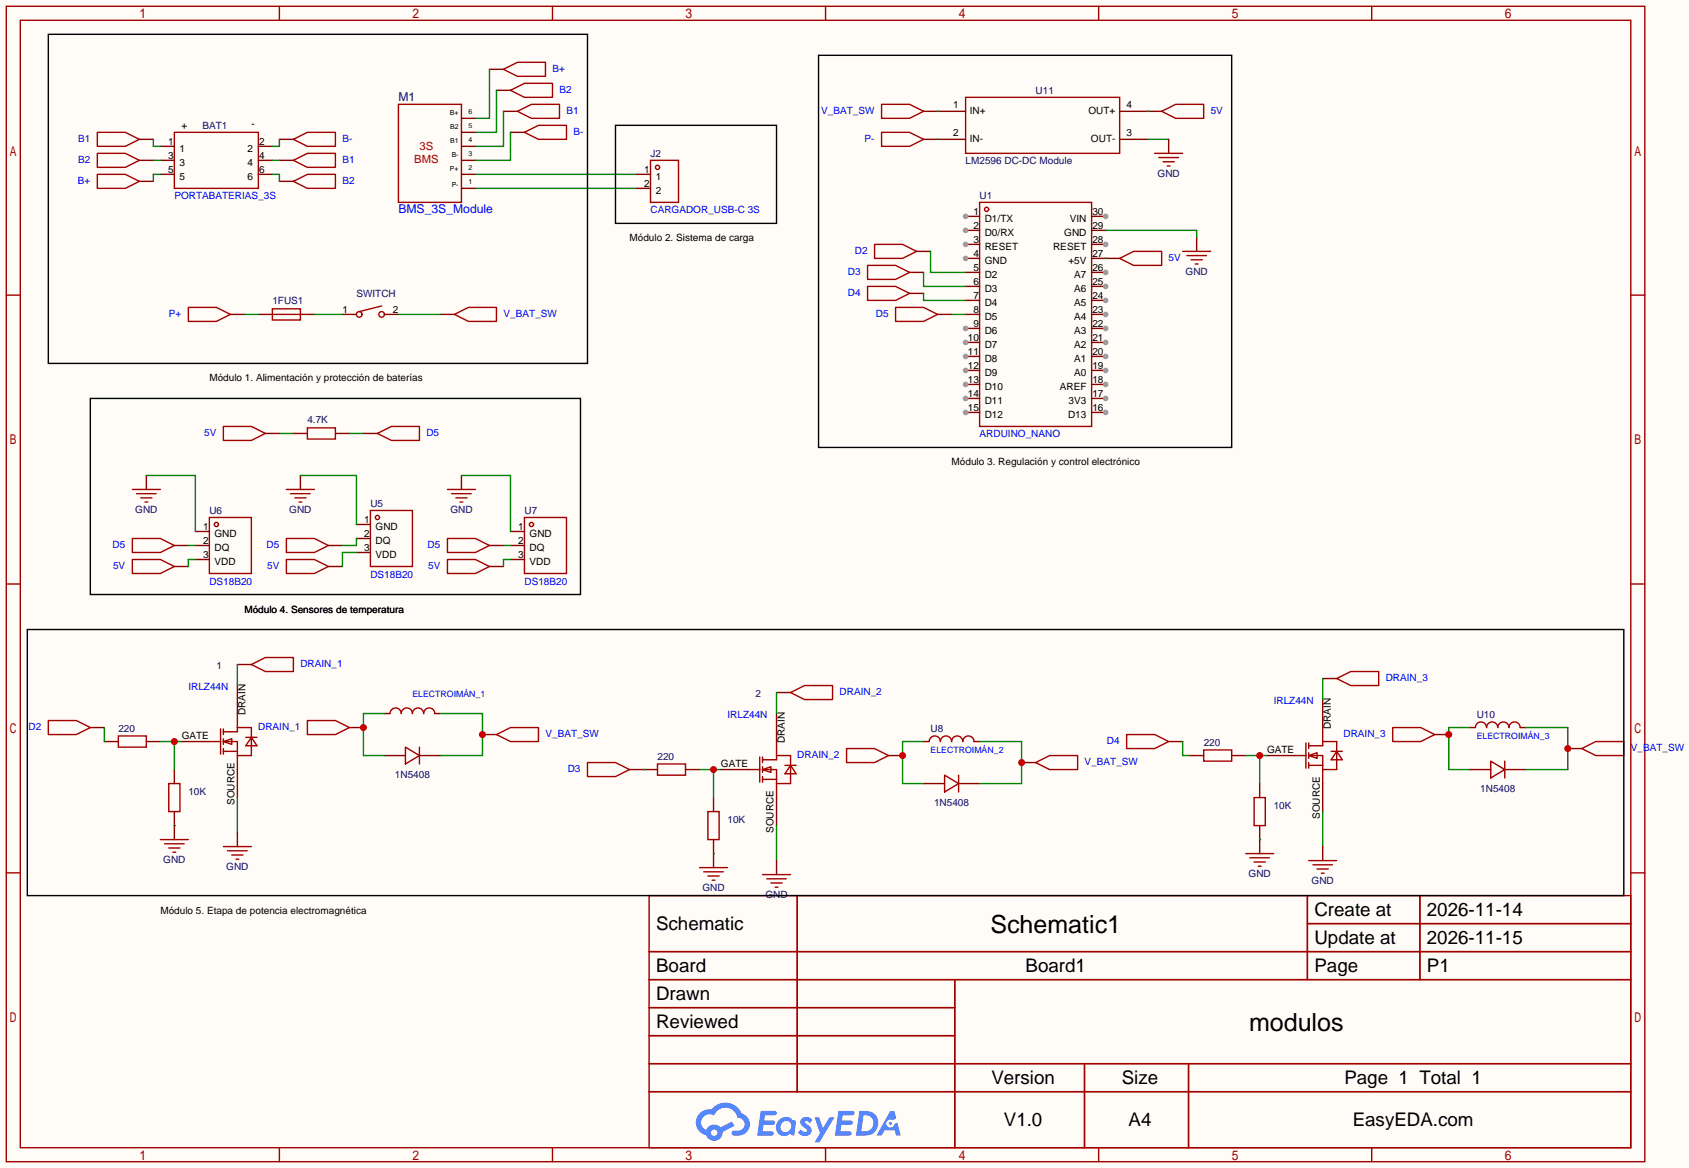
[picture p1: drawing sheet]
<svg xmlns="http://www.w3.org/2000/svg" width="306mm" height="212mm" viewBox="0 0 306 212" stroke-linecap="round" stroke-linejoin="round" font-family="sans-serif">
<path d="M0 0h306.3v211.8h-306.3z" fill="#fffcf7"/>
<g fill="none" stroke="#a10000" stroke-width=".25">
<path d="M1.1 1.1h297.2v209.6h-297.2zM3.7 3.7h292.1v204.5h-292.1zM50.7 1.1v2.6M100.2 1.1v2.6M149.7 1.1v2.6M199.3 1.1v2.6M248.8 1.1v2.6M1.1 53.5h2.6M295.8 53.5h2.5M1.1 105.9h2.6M295.8 105.9h2.5M1.1 158.3h2.6"/>
<path d="M295.8 158.3h2.5M117.7 162.4h178.1v45.8h-178.1zM117.7 172.6h178.1M117.7 177.7h178.1M144.6 162.4v35.6M173.2 177.7v30.5M237.1 162.4v15.3M237.1 167.5h58.7M257.5 162.4v15.3M117.7 182.8h55.5M117.7 192.9h178.1M117.7 187.8h55.5"/>
<path d="M117.7 198h178.1M196.7 192.9v15.3M215.6 192.9v15.3M50.7 208.2v2.5M100.2 208.2v2.5M149.7 208.2v2.5M199.3 208.2v2.5M248.8 208.2v2.5"/>
</g>
<g fill="#5487ff">
<path d="M145.5 202.8a1.3 1.3 0 0 1 1.8 .3l-.4 .6a.54 .54 0 0 0-.9-.2l.1 .2a1.58 1.58 0 0 1 1.1 1.6 1.43 1.43 0 0 1-2.5 .1l.5-.6a.64 .64 0 0 0 .5 .5 .64 .64 0 0 0 .7-.3l-.2-.2a1.6 1.6 0 0 1-1-1.6z"/>
<path d="M147.7 202.7h.9l.7 1.9 1.1-1.9h.9l-2.7 4.5h-.9l1-1.7z"/>
<path d="M138 201.5h1.6a1.31 1.31 0 0 1 1.2 .2 .4 .4 0 0 1-.3 .6h-1.8l-.1 .9h1.6a.4 .4 0 0 1 .4 .4 .4 .4 0 0 1-.4 .4h-1.7l-.2 1.2h.8a1.23 1.23 0 0 1 1.2 .2 .39 .39 0 0 1-.3 .6h-2.7z"/>
<path d="M152.1 201.5h1.6a1.32 1.32 0 0 1 1.3 .2 .39 .39 0 0 1-.4 .6h-1.7l-.2 .9h1.7a.4 .4 0 0 1 .3 .4 .4 .4 0 0 1-.4 .4h-1.7l-.2 1.2h.8a1.23 1.23 0 0 1 1.2 .2 .39 .39 0 0 1-.3 .6h-2.7z"/>
<path d="M161.5 201.5h.7l.4 1.3-.7 .4a.75 .75 0 0 0-1.1 .3 .75 .75 0 0 0 .5 1 .75 .75 0 0 0 .9-.6l.6-.3 .6 2.4h-.9l-.2-1h-1.9l-.5 1h-.9z"/>
<path d="M155.9 201.5l-.7 4.5h1.5a2.27 2.27 0 0 0 2.6-2.3 2.27 2.27 0 0 0-2.7-2.2zM156.6 202.3a1.5 1.5 0 0 1 1.8 1.5 1.5 1.5 0 0 1-1.9 1.4h-.3z"/>
<path d="M141.3 203.1a1.62 1.62 0 0 0-.4 2.1 1.62 1.62 0 0 0 2 .7l.4-.3 .3 .3 .5 .1 .3-2.5-.2-.3h-.4a1.58 1.58 0 0 0-2.5-.1zM141.9 203.6a.99 .99 0 0 1 1.6 .3 .99 .99 0 0 1-.9 1.4 .94 .94 0 0 1-1-.5 .94 .94 0 0 1 .3-1.2z"/>
<path d="M126.9 201.9a2.37 2.37 0 0 0 1.2 4 1.54 1.54 0 0 0 1.7 1 1.54 1.54 0 0 0 1.3-1.6l2.1-1.1-.5-.8-2 1.1a1.57 1.57 0 0 0-2.6 .4 1.5 1.5 0 0 1-.8-2.1 1.5 1.5 0 0 1 2.2-.5 2.23 2.23 0 0 1 2.3-1.4 2.23 2.23 0 0 1 2 1.8 1.16 1.16 0 0 1 1.2 1.1 1.16 1.16 0 0 1-1 1.3h-.7a.47 .47 0 0 0-.6 .3 .47 .47 0 0 0 .4 .6 2.23 2.23 0 0 0 2.3-.7 2.23 2.23 0 0 0 .4-2.3 2.16 2.16 0 0 0-1.3-1.1 3.2 3.2 0 0 0-5.4-.7l-1.2 .1zM129 205.4a.58 .58 0 0 1 1.1 0 .58 .58 0 0 1-1.1 0z"/>
<circle cx="161.5" cy="203.8" r=".28"/>
</g>
<g fill="none" stroke="#a10000" stroke-width=".25">
<path d="M177.7 36.7h20.3v40.6h-20.3z"/>
<circle cx="178.9" cy="38" r=".38"/>
</g>
<path d="M175.1 39.2h2.6" fill="none" stroke="#870000" stroke-width=".25"/>
<circle cx="175.1" cy="39.2" r=".51" fill="#999"/>
<path d="M175.1 41.8h2.6" fill="none" stroke="#870000" stroke-width=".25"/>
<circle cx="175.1" cy="41.8" r=".51" fill="#999"/>
<path d="M175.1 44.3h2.6" fill="none" stroke="#870000" stroke-width=".25"/>
<circle cx="175.1" cy="44.3" r=".51" fill="#999"/>
<path d="M175.1 46.9h2.6" fill="none" stroke="#870000" stroke-width=".25"/>
<circle cx="175.1" cy="46.9" r=".51" fill="#999"/>
<path d="M175.1 49.4h2.6M175.1 51.9h2.6M175.1 54.5h2.6M175.1 57h2.6M175.1 59.6h2.6" fill="none" stroke="#870000" stroke-width=".25"/>
<circle cx="175.1" cy="59.6" r=".51" fill="#999"/>
<path d="M175.1 62.1h2.6" fill="none" stroke="#870000" stroke-width=".25"/>
<circle cx="175.1" cy="62.1" r=".51" fill="#999"/>
<path d="M175.1 64.6h2.6" fill="none" stroke="#870000" stroke-width=".25"/>
<circle cx="175.1" cy="64.6" r=".51" fill="#999"/>
<path d="M175.1 67.2h2.6" fill="none" stroke="#870000" stroke-width=".25"/>
<circle cx="175.1" cy="67.2" r=".51" fill="#999"/>
<path d="M175.1 69.7h2.6" fill="none" stroke="#870000" stroke-width=".25"/>
<circle cx="175.1" cy="69.7" r=".51" fill="#999"/>
<path d="M175.1 72.3h2.6" fill="none" stroke="#870000" stroke-width=".25"/>
<circle cx="175.1" cy="72.3" r=".51" fill="#999"/>
<path d="M175.1 74.8h2.6" fill="none" stroke="#870000" stroke-width=".25"/>
<circle cx="175.1" cy="74.8" r=".51" fill="#999"/>
<path d="M198 74.8h2.5" fill="none" stroke="#870000" stroke-width=".25"/>
<circle cx="200.5" cy="74.8" r=".51" fill="#999"/>
<path d="M198 72.3h2.5" fill="none" stroke="#870000" stroke-width=".25"/>
<circle cx="200.5" cy="72.3" r=".51" fill="#999"/>
<path d="M198 69.7h2.5" fill="none" stroke="#870000" stroke-width=".25"/>
<circle cx="200.5" cy="69.7" r=".51" fill="#999"/>
<path d="M198 67.2h2.5" fill="none" stroke="#870000" stroke-width=".25"/>
<circle cx="200.5" cy="67.2" r=".51" fill="#999"/>
<path d="M198 64.6h2.5" fill="none" stroke="#870000" stroke-width=".25"/>
<circle cx="200.5" cy="64.6" r=".51" fill="#999"/>
<path d="M198 62.1h2.5" fill="none" stroke="#870000" stroke-width=".25"/>
<circle cx="200.5" cy="62.1" r=".51" fill="#999"/>
<path d="M198 59.6h2.5" fill="none" stroke="#870000" stroke-width=".25"/>
<circle cx="200.5" cy="59.6" r=".51" fill="#999"/>
<path d="M198 57h2.5" fill="none" stroke="#870000" stroke-width=".25"/>
<circle cx="200.5" cy="57" r=".51" fill="#999"/>
<path d="M198 54.5h2.5" fill="none" stroke="#870000" stroke-width=".25"/>
<circle cx="200.5" cy="54.5" r=".51" fill="#999"/>
<path d="M198 51.9h2.5" fill="none" stroke="#870000" stroke-width=".25"/>
<circle cx="200.5" cy="51.9" r=".51" fill="#999"/>
<path d="M198 49.4h2.5" fill="none" stroke="#870000" stroke-width=".25"/>
<circle cx="200.5" cy="49.4" r=".51" fill="#999"/>
<path d="M198 46.9h2.5M198 44.3h2.5" fill="none" stroke="#870000" stroke-width=".25"/>
<circle cx="200.5" cy="44.3" r=".51" fill="#999"/>
<path d="M198 39.2h2.5M198 41.8h2.5" fill="none" stroke="#870000" stroke-width=".25"/>
<circle cx="200.5" cy="39.2" r=".51" fill="#999"/>
<g fill="none" stroke="#a10000" stroke-width=".25">
<path d="M72.3 18.9h11.4v17.8h-11.4zM91.3 12.6l2.6-1.3h5v2.5h-5zM92.6 16.4l2.5-1.3h5.1v2.6h-5.1zM159.9 18.9h5.1l2.5 1.3-2.5 1.3h-5.1zM175.1 17.7h28v10.1h-28zM17.7 31.6h5l2.6 1.3-2.6 1.3h-5zM17.7 24h5l2.6 1.3-2.6 1.2h-5zM17.7 27.8h5l2.6 1.3-2.6 1.3h-5zM31.6 24h15.3v10.2h-15.3zM53.2 32.9l2.6-1.3h5v2.6h-5zM53.2 29.1l2.6-1.3h5v2.6h-5zM53.2 25.3l2.6-1.3h5v2.5h-5z"/>
<path d="M93.9 20.2l2.5-1.3h5.1v2.6h-5.1zM95.1 24l2.6-1.3h5v2.6h-5zM118 29.1h5.1v7.6h-5.1zM159.9 24h5.1l2.5 1.3-2.5 1.2h-5.1zM209.4 27.8h5.1M210.2 28.6h3.5M210.7 20.2l2.5-1.3h5.1v2.6h-5.1zM210.9 29.3h2.1M211.7 30.1h.5M34.2 55.8h5l2.6 1.2-2.6 1.3h-5zM49.4 56h5.1v2h-5.1zM49.4 57h5.1"/>
<path d="M69.2 55.5l-4 1M82.4 57l2.6-1.2h5v2.5h-5zM157.4 48.1h5l2.6 1.3-2.6 1.3h-5zM157.4 51.9h5l2.6 1.3-2.6 1.3h-5zM158.6 44.3h5.1l2.5 1.3-2.5 1.3h-5.1zM162.4 55.8h5.1l2.6 1.2-2.6 1.3h-5.1zM203.1 46.9l2.5-1.3h5.1v2.5h-5.1zM214.5 45.6h5.1M215.3 46.4h3.5M216 47.1h2.1M216.8 47.9h.5M40.5 77.3h5.1l2.5 1.3-2.5 1.3h-5.1z"/>
<path d="M55.8 77.6h5v2h-5zM68.5 78.6l2.5-1.3h5.1v2.6h-5.1zM24 97.7h5.1l2.5 1.2-2.5 1.3h-5.1zM24 88.8h5.1M24.8 89.5h3.5M25.5 90.3h2.1M26.3 91.1h.5M38 93.9h7.6v10.1h-7.6zM51.9 97.7h5.1l2.6 1.2-2.6 1.3h-5.1zM51.9 88.8h5.1M52.7 89.5h3.6M53.5 90.3h2"/>
<path d="M54.2 91.1h.5M67.2 92.6h7.6v10.1h-7.6zM81.2 97.7h5l2.6 1.2-2.6 1.3h-5zM81.2 88.8h5M81.9 89.5h3.6M82.7 90.3h2M83.4 91.1h.5M95.1 93.9h7.6v10.1h-7.6zM24 101.5h5.1l2.5 1.2-2.5 1.3h-5.1zM51.9 101.5h5.1l2.6 1.2-2.6 1.3h-5.1zM81.2 101.5h5l2.6 1.2-2.6 1.3h-5zM8.8 130.7h5l2.6 1.3-2.6 1.2h-5z"/>
<path d="M21.5 133.5h5v2h-5zM38 134.5h2M40 132.2v4.6M40.5 134.5l1.5-.5v1zM40.5 134.5h2.6v5.1M40.5 136.3h2.6M40.5 132.2v1M40.5 134v1M40.5 135.8v1M43.1 132h2.5v5h-2.5M43.1 129.4v3.3h-2.6M44.6 133.7h2"/>
<path d="M45.6 120.5l2.5-1.2h5.1v2.5h-5.1zM45.6 133.7l1 1.6h-2zM55.8 130.7h5l2.6 1.3-2.6 1.2h-5zM70.7 129.4a1.02 1.02 0 0 1 1.1-1 1.02 1.02 0 0 1 1 1 1.02 1.02 0 0 1 1-1 1.02 1.02 0 0 1 1 1 1.02 1.02 0 0 1 1-1 1.02 1.02 0 0 1 1 1 1.02 1.02 0 0 1 1.1-1 1.02 1.02 0 0 1 1 1M73.5 135.5l2.6 1.5-2.6 1.6zM76.1 135.5v3.1M90 133.2l2.6-1.2h5.1v2.5h-5.1zM106.6 138.3h5l2.6 1.3-2.6 1.2h-5zM119.3 138.6h5v2h-5zM135.8 139.6h2M137.8 137.3v4.6M138.3 139.6l1.5-.5v1z"/>
<path d="M138.3 139.6h2.5v5.1M138.3 137.3v1M138.3 139.1v1M140.8 137h2.6v5.1h-2.6M140.8 134.5v3.3h-2.5M142.4 138.8h2M143.4 125.6l2.5-1.3h5.1v2.6h-5.1zM143.4 138.8l1 1.5h-2zM153.5 135.8h5.1l2.6 1.2-2.6 1.3h-5.1zM168.5 134.5a1.02 1.02 0 0 1 1-1 1.02 1.02 0 0 1 1.1 1 1.02 1.02 0 0 1 1-1 1.02 1.02 0 0 1 1 1 1.02 1.02 0 0 1 1-1 1.02 1.02 0 0 1 1 1 1.02 1.02 0 0 1 1-1 1.02 1.02 0 0 1 1.1 1M187.8 138.3l2.6-1.3h5.1v2.6h-5.1zM204.3 133.2h5.1l2.6 1.3-2.6 1.3h-5.1z"/>
<path d="M218.3 136h5.1v2h-5.1zM234.8 137h2.1M236.9 134.7v4.6M237.4 137l1.5-.5v1zM237.4 137h2.5v5.1M237.4 138.8h2.5M237.4 134.7v1.1M237.4 136.5v1M237.4 138.3v1M239.9 132v3.3h-2.5M239.9 134.5h2.5v5.1h-2.5M241.4 136.3h2.1"/>
<path d="M242.4 123.1l2.6-1.3h5.1v2.5h-5.1zM242.4 136.3l1.1 1.5h-2.1zM252.6 132h5.1l2.5 1.2-2.5 1.3h-5.1zM267.6 131.9a1.02 1.02 0 0 1 1-1 1.02 1.02 0 0 1 1 1 1.02 1.02 0 0 1 1-1 1.02 1.02 0 0 1 1.1 1 1.02 1.02 0 0 1 1-1 1.02 1.02 0 0 1 1 1.1 1.02 1.02 0 0 1 1-1.1 1.02 1.02 0 0 1 1 1.1M270.4 138l2.5 1.6-2.5 1.5zM272.9 138v3.1M286.9 135.8l2.5-1.3h5.1v2.5h-5.1zM30.6 142.1h2v5.1h-2zM128.4 147.2h2v5.1h-2zM138.3 141.4h2.5M138.3 140.8v1.1M171.3 140.6l2.6 1.5-2.6 1.5z"/>
<path d="M173.9 140.6v3M227.5 144.7h2v5h-2z"/>
<circle cx="119.3" cy="30.4" r=".38"/>
<circle cx="65.2" cy="57" r=".51"/>
<circle cx="69.2" cy="57" r=".51"/>
<circle cx="39.2" cy="95.1" r=".38"/>
<circle cx="68.5" cy="93.9" r=".38"/>
<circle cx="96.4" cy="95.1" r=".38"/>
</g>
<g fill="none" stroke="#870000" stroke-width=".25">
<path d="M88.8 12.6h2.5M90 16.4h2.6M25.3 32.9h2.5M25.3 29.1h2.5M25.3 25.3h2.5M29.1 29.1h2.5M29.1 31.6h2.5M29.1 26.5h2.5M46.9 29.1h2.5M46.9 31.6h2.5M46.9 26.5h2.5M50.7 32.9h2.5"/>
<path d="M50.7 29.1h2.5M50.7 25.3h2.5M83.7 24h2.5M83.7 29.1h2.5M83.7 34.2h2.5M83.7 31.6h2.5M83.7 26.5h2.5M83.7 21.5h2.5M91.3 20.2h2.6M92.6 24h2.5M115.4 34.2h2.6M115.4 31.6h2.6"/>
<path d="M167.5 20.2h7.6M167.5 25.3h7.6M203.1 20.2h7.6M203.1 25.3h5.1M212 25.3v2.5M41.8 57h2.5M46.9 57h2.5M54.5 57h2.5M62.1 57h2.5M69.7 57h2.6M79.9 57h2.5M165 49.4h2.5"/>
<path d="M165 53.2h2.5M166.2 45.6h2.6M170.1 57h2.5M200.5 46.9h2.6M217 43.1v2.5M48.1 78.6h2.6M53.2 78.6h2.6M60.8 78.6h2.6M65.9 78.6h2.6M26.5 86.2v2.6M31.6 98.9h2.6M35.4 96.4h2.6"/>
<path d="M35.4 98.9h2.6M54.5 86.2v2.6M59.6 98.9h2.5M64.6 95.1h2.6M64.6 97.7h2.6M83.7 86.2v2.6M88.8 98.9h2.5M92.6 96.4h2.5M92.6 98.9h2.5M31.6 102.7h2.6M35.4 101.5h2.6M59.6 102.7h2.5"/>
<path d="M64.6 100.2h2.6M88.8 102.7h2.5M92.6 101.5h2.5M16.4 132h2.5M18.9 134.5h2.6M26.5 134.5h2.6M31.6 139.6v2.5M32.9 134.5h5.1M43.1 124.3v5.1M43.1 139.6v5.1M43.1 120.5h2.5M63.4 132h2.5"/>
<path d="M69.7 137h3.8M69.7 129.4h1M76.1 137h3.8M78.9 129.4h1M87.5 133.2h2.5M114.2 139.6h5.1M124.3 139.6h2.6M130.7 139.6h5.1M140.8 129.4v5.1M140.8 125.6h2.6M161.2 137h2.5M167.5 134.5h1"/>
<path d="M176.7 134.5h1M185.3 138.3h2.5M212 134.5h2.5M215.8 137h2.5M223.4 137h2.5M229.7 137h5.1M239.9 126.9v5.1M239.9 123.1h2.5M260.2 133.2h2.6M266.6 139.6h3.8M266.6 132h1M272.9 139.6h3.8"/>
<path d="M275.7 132h1M284.4 135.8h2.5M31.6 147.2v2.5M129.4 144.7v2.5M129.4 152.3v2.5M140.8 144.7v5M167.5 142.1h3.8M173.9 142.1h3.8M228.5 142.1v2.6M228.5 149.7v2.6M239.9 142.1v5.1"/>
</g>
<g fill="none" stroke="#008700" stroke-width=".25">
<path d="M88.8 12.6v8.9h-2.6M90 16.4v7.6h-3.8M27.8 25.3v1.2h1.3M27.8 29.1h1.3M29.1 31.6h-1.3v1.3M49.4 29.1h1.3M49.4 31.6h1.3v1.3M50.7 25.3v1.2h-1.3M86.2 31.6h29.2M86.2 34.2h29.2M91.3 20.2v6.3h-5.1M92.6 24v5.1h-6.4"/>
<path d="M170.1 20.2h.1M170.1 25.3h.1M208.2 20.2h.1M208.2 25.3h3.8M44.3 57h2.6M57 57h5.1M72.3 57h7.6M168.8 45.6v3.8h6.3M172.6 57h2.5M200.5 46.9h.1M200.5 41.8h16.5v1.3M50.7 78.6h2.5"/>
<path d="M63.4 78.6h2.5M26.5 86.2h8.9v10.2M34.2 98.9h1.2M54.5 86.2h10.1v8.9M64.6 97.7v1.2h-2.5M83.7 86.2h8.9v10.2M91.3 98.9h1.3M35.4 101.5h-1.2v1.2M64.6 100.2h-2.5v2.5M92.6 101.5h-1.3v1.2M18.9 132v2.5M116.7 139.6h.1"/>
<path d="M214.5 134.5v2.5h1.3M225.9 137h3.8M228.5 137v5.1"/>
</g>
<circle cx="228.5" cy="137" r=".63" fill="#c00"/>
<path d="M126.9 139.6h3.8M129.4 139.6v5.1" fill="none" stroke="#008700" stroke-width=".25"/>
<circle cx="129.4" cy="139.6" r=".63" fill="#c00"/>
<path d="M29.1 134.5h3.8M31.6 134.5v5.1" fill="none" stroke="#008700" stroke-width=".25"/>
<circle cx="31.6" cy="134.5" r=".63" fill="#c00"/>
<path d="M31.6 149.7v2.6M43.1 151v2.5M129.4 154.8v2.6M140.8 156.1v2.5M228.5 152.3v2.5M239.9 153.5v2.6" fill="none" stroke="#870000" stroke-width=".25"/>
<g fill="none" stroke="#a10000" stroke-width=".25">
<path d="M29.1 152.3h5.1M29.8 153h3.6M30.6 153.8h2M31.4 154.6h.5M40.5 153.5h5.1M41.3 154.3h3.5M42 155.1h2.1M42.8 155.8h.5M126.9 157.4h5.1M127.6 158.1h3.6M128.4 158.9h2M129.2 159.6h.5"/>
<path d="M138.3 158.6h5.1M139.1 159.4h3.5M225.9 154.8h5.1M226.7 155.6h3.6M227.5 156.3h2M228.2 157.1h.5M237.4 156.1h5M238.1 156.8h3.6M238.9 157.6h2M239.6 158.4h.6M139.8 160.1h2.1M140.6 160.9h.5"/>
</g>
<path d="M266.6 132h-3.8v7.6h3.8M31.6 149.7h.1M43.1 144.7v6.3M129.4 154.8h.1M140.8 149.7v6.4M228.5 152.3h.1M239.9 147.2v6.3" fill="none" stroke="#008700" stroke-width=".25"/>
<circle cx="262.8" cy="133.2" r=".63" fill="#c00"/>
<path d="M167.5 134.5h-3.8v7.6h3.8" fill="none" stroke="#008700" stroke-width=".25"/>
<circle cx="163.7" cy="137" r=".63" fill="#c00"/>
<path d="M69.7 129.4h-3.8v7.6h3.8" fill="none" stroke="#008700" stroke-width=".25"/>
<circle cx="65.9" cy="132" r=".63" fill="#c00"/>
<path d="M79.9 129.4h7.6v7.6h-7.6" fill="none" stroke="#008700" stroke-width=".25"/>
<circle cx="87.5" cy="133.2" r=".63" fill="#c00"/>
<path d="M276.7 132h7.7v7.6h-7.7" fill="none" stroke="#008700" stroke-width=".25"/>
<circle cx="284.4" cy="135.8" r=".63" fill="#c00"/>
<path d="M177.7 134.5h7.6v7.6h-7.6" fill="none" stroke="#008700" stroke-width=".25"/>
<circle cx="185.3" cy="138.3" r=".63" fill="#c00"/>
<path d="M167.5 49.4v2.5h7.6M167.5 53.2v1.3h7.6M43.1 120.5v3.8M140.8 125.6v3.8M239.9 123.1v3.8" fill="none" stroke="#008700" stroke-width=".25"/>
<path d="M8.8 6.2h97.8v59.7h-97.8zM148.5 10h74.9v71.2h-74.9zM111.6 22.7h29.2v17.8h-29.2zM16.4 72.3h88.9v35.5h-88.9zM5 114.2h289.5v48.2h-289.5z" fill="none" stroke="#000" stroke-width=".25"/>
<g font-size="4.5">
<text x="179.6" y="169.2">Schematic1</text>
<text x="226.5" y="187">modulos</text>
</g>
<g font-size="3.4">
<text x="238.4" y="166.1">Create at</text>
<text x="258.8" y="166.1">2026-11-14</text>
<text x="119" y="168.7">Schematic</text>
<text x="238.4" y="171.2">Update at</text>
<text x="258.8" y="171.2">2026-11-15</text>
<text x="119" y="176.3">Board</text>
<text x="186" y="176.3">Board1</text>
<text x="238.4" y="176.3">Page</text>
<text x="258.8" y="176.3">P1</text>
<text x="119" y="181.4">Drawn</text>
<text x="119" y="186.5">Reviewed</text>
<text x="179.8" y="196.6">Version</text>
<text x="203.5" y="196.6">Size</text>
<text x="243.8" y="196.6">Page 1 Total 1</text>
<text x="182.1" y="204.2">V1.0</text>
<text x="204.7" y="204.2">A4</text>
<text x="245.3" y="204.2">EasyEDA.com</text>
</g>
<text font-size="2.2" fill="#000080" x="72.3" y="18.4">M1</text>
<text font-size="2.2" fill="#00f" x="72.3" y="38.7">BMS_3S_Module</text>
<g font-size="2" fill="#a00000">
<text x="75.1" y="29.6">BMS</text>
<text x="76.1" y="27.3">3S</text>
</g>
<g font-size="1.8" fill="#00f">
<text x="100.2" y="13">B+</text>
<text x="101.5" y="16.9">B2</text>
<text x="102.7" y="20.7">B1</text>
<text x="148.9" y="20.7">V_BAT_SW</text>
<text x="219.6" y="20.7">5V</text>
<text x="14.2" y="25.7">B1</text>
<text x="14.2" y="29.6">B2</text>
<text x="62.1" y="29.6">B1</text>
<text x="62.1" y="25.7">B-</text>
<text x="104" y="24.5">B-</text>
<text x="156.8" y="25.7">P-</text>
<text x="14.1" y="33.4">B+</text>
<text x="62.1" y="33.4">B2</text>
<text x="31.6" y="36.2">PORTABATERIAS_3S</text>
<text x="118" y="38.7">CARGADOR_USB-C 3S</text>
<text x="155" y="46.1">D2</text>
<text x="212" y="47.3">5V</text>
<text x="153.8" y="49.9">D3</text>
<text x="153.8" y="53.7">D4</text>
<text x="30.6" y="57.5">P+</text>
<text x="91.3" y="57.5">V_BAT_SW</text>
<text x="158.8" y="57.5">D5</text>
<text x="37" y="79.1">5V</text>
<text x="77.3" y="79.1">D5</text>
<text x="177.7" y="79.3">ARDUINO_NANO</text>
<text x="20.4" y="99.4">D5</text>
<text x="48.4" y="99.4">D5</text>
<text x="77.6" y="99.4">D5</text>
<text x="20.5" y="103.2">5V</text>
<text x="38" y="106">DS18B20</text>
<text x="48.5" y="103.2">5V</text>
<text x="67.2" y="104.7">DS18B20</text>
<text x="77.7" y="103.2">5V</text>
<text x="95.1" y="106">DS18B20</text>
<text x="34.2" y="125.1">IRLZ44N</text>
<text x="54.5" y="121">DRAIN_1</text>
<text x="251.3" y="123.5">DRAIN_3</text>
<text x="132" y="130.1">IRLZ44N</text>
<text x="152.3" y="126.1">DRAIN_2</text>
<text x="231" y="127.6">IRLZ44N</text>
<text x="5.2" y="132.4">D2</text>
<text x="46.8" y="132.4">DRAIN_1</text>
<text x="98.9" y="133.7">V_BAT_SW</text>
<text x="144.6" y="137.5">DRAIN_2</text>
<text x="200.8" y="135">D4</text>
<text x="243.7" y="133.7">DRAIN_3</text>
<text x="295.8" y="136.2">V_BAT_SW</text>
<text x="103" y="140">D3</text>
<text x="196.7" y="138.8">V_BAT_SW</text>
</g>
<g font-size="1.8" fill="#000080">
<text x="187.8" y="17.1">U11</text>
<text x="36.7" y="23.5">BAT1</text>
<text x="118" y="28.5">J2</text>
<text x="175.1" y="29.8">LM2596 DC-DC Module</text>
<text x="209.9" y="32.1">GND</text>
<text x="177.7" y="36.2">U1</text>
<text x="64.6" y="53.9">SWITCH</text>
<text x="215" y="49.9">GND</text>
<text x="49.4" y="55.2">1FUS1</text>
<text x="55.8" y="76.8">4.7K</text>
<text x="24.5" y="93.1">GND</text>
<text x="38" y="93.3">U6</text>
<text x="52.5" y="93.1">GND</text>
<text x="67.2" y="92">U5</text>
<text x="81.7" y="93.1">GND</text>
<text x="95.1" y="93.3">U7</text>
<text x="39.2" y="121.2">1</text>
<text x="137" y="126.3">2</text>
<text x="267.8" y="130.1">U10</text>
<text x="21.5" y="132.7">220</text>
<text x="119.3" y="137.8">220</text>
<text x="168.8" y="132.7">U8</text>
<text x="218.3" y="135.2">220</text>
<text x="71.6" y="141.1">1N5408</text>
<text x="268.5" y="143.6">1N5408</text>
<text x="34.2" y="144.1">10K</text>
<text x="132" y="149.2">10K</text>
<text x="169.4" y="146.1">1N5408</text>
<text x="231" y="146.6">10K</text>
<text x="29.6" y="156.6">GND</text>
<text x="41" y="157.8">GND</text>
<text x="127.4" y="161.6">GND</text>
<text x="226.5" y="159.1">GND</text>
<text x="237.9" y="160.4">GND</text>
<text x="138.8" y="162.9">GND</text>
</g>
<g font-size="1.8">
<text x="32.9" y="23.5">+</text>
<text x="45.6" y="23">-</text>
<text x="172.9" y="19.6">1</text>
<text x="175.9" y="20.7">IN+</text>
<text x="197.4" y="20.7">OUT+</text>
<text x="204.3" y="19.6">4</text>
<text x="30.5" y="26.2">1</text>
<text x="30.5" y="28.8">3</text>
<text x="32.6" y="27.5">1</text>
<text x="44.9" y="27.5">2</text>
<text x="47" y="28.8">4</text>
<text x="47" y="26.2">2</text>
<text x="172.9" y="24.7">2</text>
<text x="175.9" y="25.7">IN-</text>
<text x="197.9" y="25.7">OUT-</text>
<text x="204.3" y="24.7">3</text>
<text x="30.5" y="31.3">5</text>
<text x="32.6" y="30">3</text>
<text x="32.6" y="32.6">5</text>
<text x="44.9" y="32.6">6</text>
<text x="44.9" y="30">4</text>
<text x="47" y="31.3">6</text>
<text x="116.8" y="31.3">1</text>
<text x="116.8" y="33.9">2</text>
<text x="118.9" y="32.6">1</text>
<text x="118.9" y="35.1">2</text>
<text x="176.5" y="38.9">1</text>
<text x="176.5" y="41.5">2</text>
<text x="178.6" y="40.2">D1/TX</text>
<text x="194" y="40.2">VIN</text>
<text x="198.1" y="41.5">29</text>
<text x="198.1" y="38.9">30</text>
<text x="114.2" y="43.8">Módulo 2. Sistema de carga</text>
<text x="176.5" y="44">3</text>
<text x="176.5" y="46.6">4</text>
<text x="178.6" y="42.7">D0/RX</text>
<text x="178.6" y="45.3">RESET</text>
<text x="178.6" y="47.8">GND</text>
<text x="191" y="45.3">RESET</text>
<text x="193" y="42.7">GND</text>
<text x="193.8" y="47.8">+5V</text>
<text x="198.1" y="46.6">27</text>
<text x="198.1" y="44">28</text>
<text x="176.5" y="49.1">5</text>
<text x="176.5" y="51.6">6</text>
<text x="178.6" y="50.4">D2</text>
<text x="178.6" y="52.9">D3</text>
<text x="194.8" y="52.9">A6</text>
<text x="194.8" y="50.4">A7</text>
<text x="198.1" y="51.6">25</text>
<text x="198.1" y="49.1">26</text>
<text x="62.1" y="56.7">1</text>
<text x="71.2" y="56.7">2</text>
<text x="176.5" y="54.2">7</text>
<text x="176.5" y="56.7">8</text>
<text x="176.5" y="59.3">9</text>
<text x="178.6" y="55.4">D4</text>
<text x="178.6" y="58">D5</text>
<text x="194.8" y="58">A4</text>
<text x="194.8" y="55.4">A5</text>
<text x="198.1" y="59.3">22</text>
<text x="198.1" y="56.7">23</text>
<text x="198.1" y="54.2">24</text>
<text x="175.5" y="61.8">10</text>
<text x="175.5" y="64.3">11</text>
<text x="178.6" y="60.5">D6</text>
<text x="178.6" y="63.1">D7</text>
<text x="178.6" y="65.6">D8</text>
<text x="194.8" y="65.6">A1</text>
<text x="194.8" y="63.1">A2</text>
<text x="194.8" y="60.5">A3</text>
<text x="198.1" y="64.3">20</text>
<text x="198.1" y="61.8">21</text>
<text x="38" y="69.2">Módulo 1. Alimentación y protección de baterías</text>
<text x="175.5" y="66.9">12</text>
<text x="175.5" y="69.4">13</text>
<text x="175.5" y="72">14</text>
<text x="178.6" y="68.1">D9</text>
<text x="178.6" y="70.7">D10</text>
<text x="192.2" y="70.7">AREF</text>
<text x="194.8" y="68.1">A0</text>
<text x="198.1" y="72">17</text>
<text x="198.1" y="69.4">18</text>
<text x="198.1" y="66.9">19</text>
<text x="175.5" y="74.5">15</text>
<text x="178.6" y="73.2">D11</text>
<text x="178.6" y="75.8">D12</text>
<text x="193.7" y="75.8">D13</text>
<text x="193.8" y="73.2">3V3</text>
<text x="198.1" y="74.5">16</text>
<text x="172.6" y="84.4">Módulo 3. Regulación y control electrónico</text>
<text x="66" y="94.8">1</text>
<text x="36.8" y="96.1">1</text>
<text x="36.8" y="98.6">2</text>
<text x="36.8" y="101.2">3</text>
<text x="38.9" y="97.4">GND</text>
<text x="38.9" y="99.9">DQ</text>
<text x="66" y="97.4">2</text>
<text x="66" y="99.9">3</text>
<text x="68.1" y="96.1">GND</text>
<text x="68.1" y="98.6">DQ</text>
<text x="68.1" y="101.2">VDD</text>
<text x="94" y="96.1">1</text>
<text x="94" y="98.6">2</text>
<text x="94" y="101.2">3</text>
<text x="96.1" y="97.4">GND</text>
<text x="96.1" y="99.9">DQ</text>
<text x="38.9" y="102.4">VDD</text>
<text x="96.1" y="102.4">VDD</text>
<text x="44.3" y="111.1">Módulo 4. Sensores de temperatura</text>
<text x="44.5" y="129.7" transform="rotate(-90 44.5 129.7)">DRAIN</text>
<text x="33" y="133.9">GATE</text>
<text x="142.3" y="134.8" transform="rotate(-90 142.3 134.8)">DRAIN</text>
<text x="229.8" y="136.5">GATE</text>
<text x="241.4" y="132.2" transform="rotate(-90 241.4 132.2)">DRAIN</text>
<text x="130.8" y="139">GATE</text>
<text x="42.5" y="146" transform="rotate(-90 42.5 146)">SOURCE</text>
<text x="239.4" y="148.5" transform="rotate(-90 239.4 148.5)">SOURCE</text>
<text x="140.3" y="151.1" transform="rotate(-90 140.3 151.1)">SOURCE</text>
<text x="29.1" y="165.7">Módulo 5. Etapa de potencia electromagnética</text>
</g>
<g font-size="1.6" fill="#00f">
<text x="74.8" y="126.4">ELECTROIMÁN_1</text>
<text x="168.8" y="136.6">ELECTROIMÁN_2</text>
<text x="267.8" y="134">ELECTROIMÁN_3</text>
</g>
<g font-size="1.3">
<text x="81.6" y="20.9">B+</text>
<text x="81.6" y="23.5">B2</text>
<text x="85" y="23.2">5</text>
<text x="85" y="20.7">6</text>
<text x="81.6" y="26">B1</text>
<text x="81.9" y="28.5">B-</text>
<text x="85" y="28.3">3</text>
<text x="85" y="25.7">4</text>
<text x="81.6" y="31.1">P+</text>
<text x="81.9" y="33.9">P-</text>
<text x="85" y="33.4">1</text>
<text x="85" y="30.8">2</text>
</g>
</svg>
